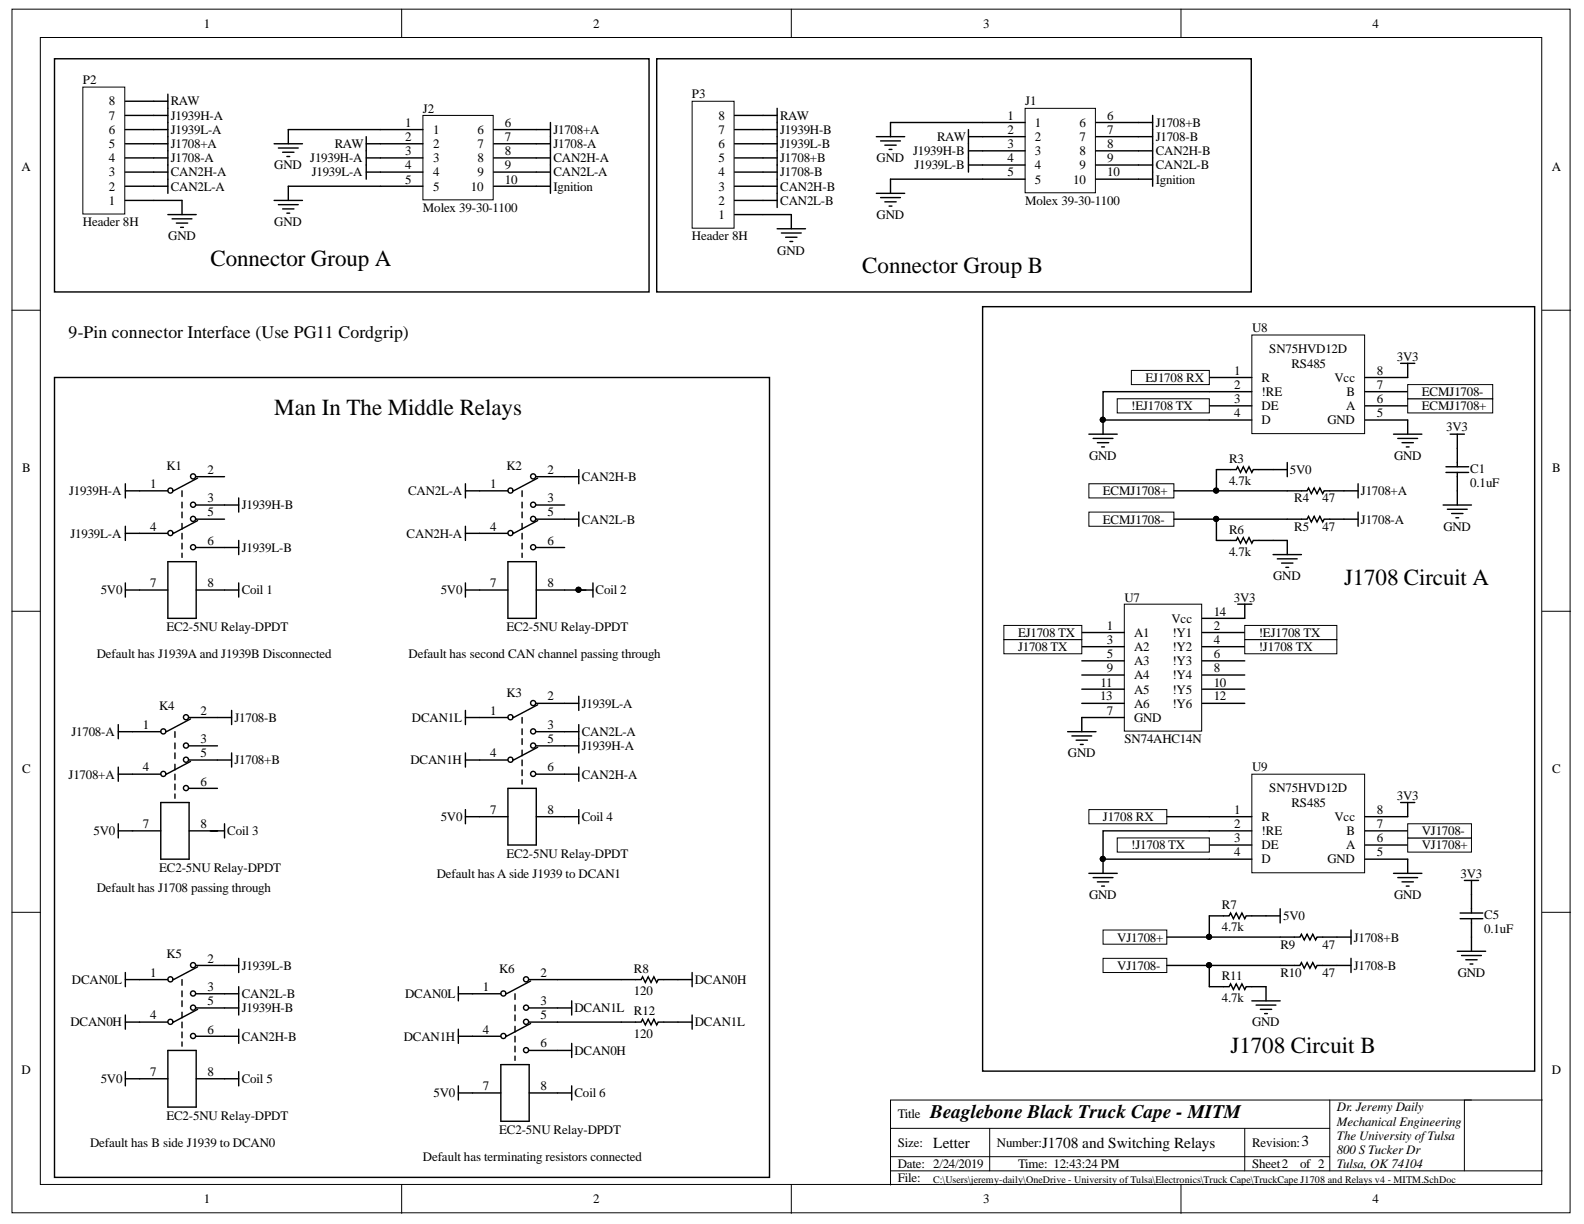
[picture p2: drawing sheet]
<svg xmlns="http://www.w3.org/2000/svg" width="279mm" height="216mm" viewBox="0 0 279 216" stroke-linecap="round" stroke-linejoin="round" font-family="sans-serif">
<g fill="#fff" stroke="#000" stroke-width=".18">
<path d="M2.1 1.6h274.8v212.3h-274.8z"/>
<path d="M7.1 6.6h264.8v202.3h-264.8z"/>
</g>
<g fill="none" stroke="#000" stroke-width=".18">
<path d="M70.8 1.6v5M139.6 1.6v5M208.3 1.6v5M2.1 54.7h5M272 54.7h5M2.1 107.8h5M272 107.8h5M2.1 160.9h5M272 160.9h5M157.1 199h77.5M174.6 199v7.5M219.6 199v7.5"/>
<path d="M234.6 194v12.5M259.5 194h-102.4v15M272 194h-13.7v12.5M70.8 209v5M139.6 209v5M157.1 206.5h114.9M157.1 204h77.5M208.3 209v5"/>
</g>
<g fill="none" stroke="#000" stroke-width=".25">
<path d="M9.6 10.4h104.9v41.1h-104.9zM84.6 126.6h5M84.6 134.1h5M89.6 139.1h5v10h-5zM92.1 126.6v1M92.1 128.6v1M92.1 130.3v1M92.1 132.3v1M92.1 134.1v1M92.1 135.8v1M92.1 137.6v.7M94.6 124.1h5"/>
<path d="M94.6 129.1h5M94.6 131.6h5M94.6 136.6h5M94.8 131.8l-4.2 2.3M94.8 124.3l-4.2 2.3M84.6 144.1h5M94.6 144.1h5M24.6 172.8h5M32.1 172.8v1M32.1 174.8v1M32.1 176.5v1M32.1 178.5v1"/>
<path d="M34.6 175.3h5M34.6 177.8h5M34.6 170.3h5M34.9 178l-4.3 2.3M34.9 170.5l-4.3 2.3M80.8 174v2.5M80.8 175.3h7.5M90.8 175.3v1M90.8 177.3v1M90.8 179v1M93.3 172.8h5M93.3 177.8h5"/>
<path d="M93.6 173l-4.3 2.3M24.6 180.3h5M24.6 190.3h5M29.6 185.3h5v10h-5zM32.1 180.3v1M32.1 182v1M32.1 183.8v.7M34.6 182.8h5M34.6 190.3h5M80.8 181.5v2.5M80.8 182.8h7.5M83.3 192.8h5"/>
<path d="M88.3 187.8h5v10h-5zM90.8 181v1M90.8 182.8v1M90.8 184.5v1M90.8 186.3v.7M93.3 180.3h5M93.3 185.3h5M93.3 192.8h5M93.6 180.5l-4.3 2.3"/>
<circle cx="90" cy="126.5" r=".45"/>
<circle cx="90" cy="134" r=".45"/>
<circle cx="94" cy="136.5" r=".45"/>
<circle cx="94" cy="129" r=".45"/>
<circle cx="94" cy="124" r=".45"/>
<circle cx="94" cy="131.5" r=".45"/>
<circle cx="30.1" cy="172.7" r=".45"/>
<circle cx="34.1" cy="175.2" r=".45"/>
<circle cx="34.1" cy="177.7" r=".45"/>
<circle cx="34.1" cy="170.2" r=".45"/>
<circle cx="88.8" cy="175.2" r=".45"/>
<circle cx="92.8" cy="172.7" r=".45"/>
<circle cx="92.8" cy="177.7" r=".45"/>
<circle cx="30.1" cy="180.2" r=".45"/>
<circle cx="34.1" cy="182.7" r=".45"/>
<circle cx="88.8" cy="182.7" r=".45"/>
<circle cx="92.8" cy="185.2" r=".45"/>
<circle cx="92.8" cy="180.2" r=".45"/>
</g>
<path d="M74.6 20.4h12.4v14.9h-12.4z" fill="#fff" stroke="#000" stroke-width=".18"/>
<g fill="none" stroke="#000" stroke-width=".25">
<path d="M48.4 25.4h5M48.4 35.4h5M49.1 26.1h3.5M49.1 36.1h3.5M49.9 26.9h2M49.9 36.9h2M50.6 27.6h.5M50.6 37.6h.5M50.9 22.9v2.5M50.9 32.9v2.5M64.6 25.4h10M64.6 27.9h10"/>
<path d="M64.6 30.4h10M64.6 24.1v7.5M67.1 22.9h7.5M67.1 32.9h7.5M87.1 22.9h10M87.1 25.4h10M87.1 27.9h7.5M87.1 30.4h7.5M87.1 32.9h10M97.1 21.6v5M97.1 31.6v2.5"/>
</g>
<path d="M180.8 19.1h12.4v14.9h-12.4z" fill="#fff" stroke="#000" stroke-width=".18"/>
<g fill="none" stroke="#000" stroke-width=".25">
<path d="M29.6 37.9h5M30.4 38.6h3.5M31.1 39.4h2M32.1 35.4v2.5M134.6 30.4h2.5M134.6 27.9h2.5M134.6 32.9h2.5M134.6 35.4h2.5M137.1 26.6v10M139.6 37.9v2.4M154.6 24.1h5M154.6 34.1h5"/>
<path d="M155.3 24.9h3.5M155.3 34.9h3.5M156.1 25.6h2M156.1 35.6h2M156.8 26.4h.5M156.8 36.4h.5M157.1 21.6v2.5M157.1 31.6v2.5M170.8 24.1h10M170.8 22.9v2.5M173.3 21.6h7.5M173.3 26.6h7.5"/>
<path d="M173.3 29.1h7.5M173.3 31.6h7.5M193.3 21.6h10M193.3 24.1h10M193.3 26.6h10M193.3 29.1h10M193.3 31.6h10M203.3 20.4v12.5M31.9 40.1h.5M137.1 40.3h5M137.8 41.1h3.5M138.6 41.8h2"/>
<path d="M139.3 42.6h.5M22.1 85.3v2.5M22.1 92.8v2.5M22.1 86.6h7.5M22.1 94.1h7.5M29.6 99.1h5v10h-5zM32.1 86.6v1M32.1 88.6v1M32.1 90.3v1M32.1 92.3v1M32.1 94.1v1M32.1 95.8v1"/>
<path d="M32.1 97.6v.7M34.6 84.1h5M34.6 89.1h7.5M34.6 91.6h5M34.6 96.6h7.5M34.9 91.8l-4.3 2.3M34.9 84.3l-4.3 2.3M42.1 87.8v2.5M42.1 95.3v2.5M82.1 85.3v2.5M82.1 92.8v2.5M82.1 86.6h7.5"/>
<path d="M82.1 94.1h7.5M89.6 99.1h5v10h-5zM92.1 86.6v1M92.1 88.6v1M92.1 90.3v1M92.1 92.3v1M92.1 94.1v1M92.1 95.8v1M92.1 97.6v.7M94.6 84.1h7.5M94.6 89.1h5M94.6 91.6h7.5"/>
<path d="M94.6 96.6h5M94.8 91.8l-4.2 2.3M94.8 84.3l-4.2 2.3M102.1 82.8v2.5M102.1 90.3v2.5M24.6 104.1h5M34.6 104.1h5M84.6 104.1h5M94.6 104.1h5M20.9 136.6h7.5M20.9 129.1h7.5M20.9 127.8v2.5"/>
<path d="M20.9 135.3v2.5M30.9 129.1v1M30.9 131.1v1M30.9 132.8v1M30.9 134.8v1M30.9 136.6v1M30.9 138.3v1M33.4 126.6h7.5M33.4 134.1h7.5M33.4 131.6h5M33.4 139.1h5M33.6 134.3l-4.2 2.3"/>
<path d="M33.6 126.8l-4.2 2.3M40.9 125.3v2.5M40.9 132.8v2.5M82.1 125.3v2.5M82.1 132.8v2.5M82.1 126.6h2.5M82.1 134.1h2.5M99.6 131.6h2.5M99.6 124.1h2.5M99.6 136.6h2.5M99.6 129.1h2.5M102.1 122.8v2.5"/>
<path d="M102.1 127.8v5M102.1 135.3v2.5M23.4 146.6h5M28.4 141.6h5v10h-5zM30.9 140.1v.7M33.4 146.6h5M22.1 171.5v2.5M22.1 179v2.5M22.1 172.8h2.5M39.6 177.8h2.5M39.6 175.3h2.5M39.6 170.3h2.5"/>
<path d="M42.1 169v2.5M42.1 174v5M98.3 177.8h2.5M100.8 176.5v2.5M109.6 172.8h3.5l.2-.5 .5 1 .5-1 .5 1 .5-1 .5 1 .3-.5h6M122.1 171.5v2.5M122.1 179v2.5M22.1 180.3h2.5M39.6 182.8h2.5M42.1 181.5v2.5M98.3 185.3h2.5M100.8 184v2.5"/>
<path d="M109.6 180.3h3.5l.2-.5 .5 1 .5-1 .5 1 .5-1 .5 1 .3-.5h6"/>
<circle cx="30.1" cy="86.5" r=".45"/>
<circle cx="30.1" cy="94" r=".45"/>
<circle cx="34.1" cy="91.5" r=".45"/>
<circle cx="34.1" cy="89" r=".45"/>
<circle cx="34.1" cy="84" r=".45"/>
<circle cx="34.1" cy="96.5" r=".45"/>
<circle cx="90" cy="86.5" r=".45"/>
<circle cx="90" cy="94" r=".45"/>
<circle cx="94" cy="89" r=".45"/>
<circle cx="94" cy="91.5" r=".45"/>
<circle cx="94" cy="84" r=".45"/>
<circle cx="94" cy="96.5" r=".45"/>
<circle cx="28.8" cy="136.5" r=".45"/>
<circle cx="28.8" cy="129" r=".45"/>
<circle cx="32.8" cy="126.5" r=".45"/>
<circle cx="32.8" cy="134" r=".45"/>
<circle cx="32.8" cy="131.5" r=".45"/>
<circle cx="32.8" cy="139" r=".45"/>
</g>
<path d="M122.1 17.9h7.4v22.3h-7.4z" fill="#fff" stroke="#000" stroke-width=".18"/>
<path d="M129.6 37.9h5M129.6 35.4h5M129.6 32.9h5M129.6 30.4h5M129.6 27.9h5M129.6 25.4h5M129.6 22.9h5M129.6 20.4h5" fill="none" stroke="#000" stroke-width=".25"/>
<path d="M14.6 15.4h7.4v22.4h-7.4z" fill="#fff" stroke="#000" stroke-width=".18"/>
<g fill="none" stroke="#000" stroke-width=".25">
<path d="M22.1 17.9h7.5M29.6 16.6v7.5M137.1 19.1v7.5M22.1 35.4h5M22.1 32.9h5M22.1 30.4h5M22.1 27.9h5M22.1 25.4h5M22.1 22.9h7.5M22.1 20.4h7.5M134.6 25.4h2.5M134.6 22.9h2.5"/>
<path d="M134.6 20.4h2.5M170.8 25.4v5M170.8 26.6h2.5M170.8 29.1h2.5"/>
</g>
<path d="M220.8 136.6h19.9v17.3h-19.9z" fill="#fff" stroke="#000" stroke-width=".18"/>
<path d="M213.3 146.6h7.5M213.3 149.1h7.5M213.3 151.6h7.5M213.3 144.1h7.5M240.8 146.6h7.5M240.8 149.1h7.5M240.8 151.6h7.5v2.4M240.8 144.1h7.5M245.8 154h5M246.6 154.8h3.5M247.3 155.5h2M248.1 156.3h.5" fill="none" stroke="#000" stroke-width=".25"/>
<path d="M192.1 142.8h13.7v2.5h-13.7z" fill-rule="evenodd" fill="#fff" stroke="#000" stroke-width=".18"/>
<path d="M192.1 154h5M192.8 154.8h3.5M193.6 155.5h2M194.3 156.3h.5M194.6 151.6v2.4" fill="none" stroke="#000" stroke-width=".25"/>
<circle cx="194.5" cy="151.5" r=".45" fill="#000" stroke="#000" stroke-width=".18"/>
<path d="M197.1 147.8h16.2v2.5h-16.2z" fill-rule="evenodd" fill="#fff" stroke="#000" stroke-width=".18"/>
<path d="M213.3 161.5h3.5l.3-.5 .5 1 .5-1 .5 1 .5-1 .5 1 .2-.5h3.5M213.3 174h3.5l.3-.5 .5 1 .5-1 .5 1 .5-1 .5 1 .2-.5h3.5v2.5M220.8 176.5h5M221.6 177.3h3.5M222.3 178h2M223.1 178.8h.5M225.8 170.3h3.5l.3-.5 .5 1 .5-1 .5 1 .5-1 .5 1 .2-.5h3.5M225.8 165.3h3.5l.3-.5 .5 1 .5-1 .5 1 .5-1 .5 1 .2-.5h3.5" fill="none" stroke="#000" stroke-width=".25"/>
<g fill="#fff" stroke="#000" stroke-width=".18">
<path d="M194.6 169h11.2v2.5h-11.2z" fill-rule="evenodd"/>
<path d="M248.3 147.8h11.2v2.5h-11.2z" fill-rule="evenodd"/>
<path d="M194.6 164h11.2v2.5h-11.2z" fill-rule="evenodd"/>
<path d="M248.3 145.3h11.2v2.5h-11.2z" fill-rule="evenodd"/>
</g>
<g fill="none" stroke="#000" stroke-width=".25">
<path d="M247.1 141.6h2.5M248.3 141.6v2.5M258.3 155.3h2.5M259.5 155.3v5.7M223.3 161.5h2.5M225.8 160.3v2.5M257.1 167.8h4.9M257.6 161h3.9M257.6 162h3.9M257.8 168.5h3.5M258.6 169.3h1.9M259.3 170h.5"/>
<path d="M259.5 162v5.8"/>
</g>
<path d="M220.8 59.1h19.9v17.4h-19.9z" fill="#fff" stroke="#000" stroke-width=".18"/>
<path d="M213.3 69.1h7.5M213.3 71.6h7.5M213.3 74.1h7.5M213.3 66.6h7.5M240.8 69.1h7.5M240.8 71.6h7.5M240.8 74.1h7.5v2.5M240.8 66.6h7.5M245.8 76.6h5M246.6 77.3h3.5M247.3 78.1h2M248.1 78.8h.5" fill="none" stroke="#000" stroke-width=".25"/>
<path d="M199.6 65.3h13.7v2.5h-13.7z" fill-rule="evenodd" fill="#fff" stroke="#000" stroke-width=".18"/>
<path d="M192.1 76.6h5M192.8 77.3h3.5M193.6 78.1h2M194.3 78.8h.5M194.6 74.1v2.5" fill="none" stroke="#000" stroke-width=".25"/>
<circle cx="194.5" cy="74" r=".45" fill="#000" stroke="#000" stroke-width=".18"/>
<path d="M197.1 70.3h16.2v2.5h-16.2z" fill-rule="evenodd" fill="#fff" stroke="#000" stroke-width=".18"/>
<path d="M214.6 82.8h3.5l.2-.5 .5 1 .5-1 .5 1 .5-1 .5 1 .3-.5h3.5M214.6 95.3h3.5l.2-.5 .5 1 .5-1 .5 1 .5-1 .5 1 .3-.5h3.5M224.6 97.8h5M225.3 98.6h3.5M226.1 99.3h2M227.1 91.6h3.5l.2-.5 .5 1 .5-1 .5 1 .5-1 .5 1 .3-.5h3.5M227.1 86.6h3.5l.2-.5 .5 1 .5-1 .5 1 .5-1 .5 1 .3-.5h3.5M227.1 95.3v2.5M226.8 100.1h.5" fill="none" stroke="#000" stroke-width=".25"/>
<g fill="#fff" stroke="#000" stroke-width=".18">
<path d="M192.1 90.3h15v2.5h-15z" fill-rule="evenodd"/>
<path d="M248.3 70.3h15v2.5h-15z" fill-rule="evenodd"/>
<path d="M192.1 85.3h15v2.5h-15z" fill-rule="evenodd"/>
<path d="M248.3 67.8h15v2.5h-15z" fill-rule="evenodd"/>
</g>
<g fill="none" stroke="#000" stroke-width=".25">
<path d="M247.1 64.1h2.5M248.3 64.1v2.5M255.8 76.6h2.5M257.1 76.6v5.7M224.6 82.8h2.5M227.1 81.6v2.5M254.6 89.1h4.9M255.1 82.3h3.9M255.1 83.3h3.9M255.3 89.8h3.5M256.1 90.6h2M256.8 91.3h.5"/>
<path d="M257.1 83.3v5.8"/>
</g>
<path d="M198.3 106.6h13.7v22.4h-13.7z" fill="#fff" stroke="#000" stroke-width=".18"/>
<g fill="none" stroke="#000" stroke-width=".25">
<path d="M190.8 111.6h7.5M190.8 114.1h7.5M190.8 116.6h7.5M190.8 119.1h7.5M212.1 111.6h7.5M212.1 114.1h7.5M212.1 116.6h7.5M212.1 119.1h7.5M212.1 109.1h7.5M190.8 126.6h7.5M190.8 121.6h7.5M190.8 124.1h7.5"/>
<path d="M212.1 121.6h7.5M212.1 124.1h7.5"/>
</g>
<g fill="#fff" stroke="#000" stroke-width=".18">
<path d="M219.6 112.8h16.2v2.5h-16.2z" fill-rule="evenodd"/>
<path d="M177.1 112.8h13.7v2.5h-13.7z" fill-rule="evenodd"/>
<path d="M219.6 110.3h16.2v2.5h-16.2z" fill-rule="evenodd"/>
<path d="M177.1 110.3h13.7v2.5h-13.7z" fill-rule="evenodd"/>
</g>
<g fill="none" stroke="#000" stroke-width=".25">
<path d="M115.8 10.4h104.9v41.1h-104.9zM27.1 27.9h2.5M27.1 30.4h2.5M27.1 32.9h2.5M27.1 25.4h2.5M27.1 35.4h5M29.6 24.1v10M50.9 32.9h16.2M50.9 22.9h16.2M94.6 27.9h2.5M94.6 30.4h2.5M97.1 26.6v5"/>
<path d="M134.6 37.9h5M157.1 21.6h16.2M157.1 31.6h16.2M173.3 54.1h97.4v134.8h-97.4zM9.6 66.6h126.1v141.1h-126.1zM213.3 69.1h-18.7v5h18.7M207.1 91.6h20M207.1 86.6h20M214.6 82.8v3.8M214.6 91.6v3.7M224.6 95.3h2.5M237.1 91.6h2.5"/>
<path d="M237.1 86.6h2.5M239.6 85.3v2.5M239.6 90.3v2.5M22.1 104.1h2.5M22.1 102.8v2.5M39.6 104.1h2.5M42.1 102.8v2.5M82.1 102.8v2.5M82.1 104.1h2.5M99.6 104.1h3.7M102.1 104.1h2.5M104.6 102.8v2.5"/>
<path d="M218.3 106.6h2.5M219.6 106.6v2.5M188.3 129.1h5M189.1 129.8h3.5M189.8 130.6h2M190.6 131.3h.5M190.8 126.6v2.5M20.9 145.3v2.5M20.9 146.6h2.5M37.1 146.6h2.5M39.6 145.3v2.5M82.1 142.8v2.5"/>
<path d="M82.1 144.1h2.5M99.6 144.1h2.5M102.1 142.8v2.5M205.8 144.1h7.5M213.3 146.6h-18.7v5h18.7M98.3 172.8h11.3M205.8 170.3h20M205.8 165.3h20M213.3 161.5v3.8M213.3 170.3v3.7M235.8 170.3h2.5M235.8 165.3h2.5"/>
<path d="M238.3 164v2.5M238.3 169v2.5M22.1 189v2.5M22.1 190.3h2.5M39.6 190.3h2.5M42.1 189v2.5M80.8 192.8h2.5M80.8 191.5v2.5M98.3 192.8h2.5M98.3 180.3h11.3M100.8 191.5v2.5"/>
</g>
<g fill="#000" stroke="#000" stroke-width=".18">
<circle cx="194.5" cy="74" r=".45"/>
<circle cx="214.5" cy="86.5" r=".45"/>
<circle cx="214.5" cy="91.5" r=".45"/>
<circle cx="102" cy="104" r=".45"/>
<circle cx="194.5" cy="151.5" r=".45"/>
<circle cx="213.3" cy="170.2" r=".45"/>
<circle cx="213.3" cy="165.2" r=".45"/>
</g>
<g font-size="4.1">
<text x="37.1" y="46.9">Connector Group A</text>
<text x="152.1" y="48.2">Connector Group B</text>
<text x="48.4" y="73.2">Man In The Middle Relays</text>
<text x="237.1" y="103.2">J1708 Circuit A</text>
<text x="217" y="185.7">J1708 Circuit B</text>
</g>
<text font-size="3.4" x="164.1" y="197.3">Beaglebone Black Truck Cape - MITM</text>
<text font-size="3.1" x="12.1" y="59.7">9-Pin connector Interface (Use PG11 Cordgrip)</text>
<g font-size="2.7">
<text x="164.6" y="202.4">Letter</text>
<text x="183.8" y="202.4">J1708 and Switching Relays</text>
<text x="229.6" y="202.2">3</text>
</g>
<g font-size="2.3">
<text x="35.9" y="4.9">1</text>
<text x="104.6" y="4.9">2</text>
<text x="173.4" y="4.9">3</text>
<text x="242.1" y="4.9">4</text>
<text x="14.6" y="14.9">P2</text>
<text x="122.1" y="17.3">P3</text>
<text x="19.2" y="23.6">6</text>
<text x="19.2" y="21.1">7</text>
<text x="19.2" y="18.6">8</text>
<text x="30.1" y="18.6">RAW</text>
<text x="30.1" y="21.1">J1939H-A</text>
<text x="30.1" y="23.6">J1939L-A</text>
<text x="71.5" y="22.4">1</text>
<text x="74.6" y="19.9">J2</text>
<text x="76.4" y="23.6">1</text>
<text x="84.2" y="23.6">6</text>
<text x="89.1" y="22.4">6</text>
<text x="97.6" y="23.6">J1708+A</text>
<text x="126.7" y="23.6">7</text>
<text x="126.7" y="21.1">8</text>
<text x="137.6" y="21.1">RAW</text>
<text x="137.6" y="23.6">J1939H-B</text>
<text x="177.7" y="21.1">1</text>
<text x="177.7" y="23.6">2</text>
<text x="180.8" y="18.6">J1</text>
<text x="182.5" y="22.4">1</text>
<text x="190.4" y="22.4">6</text>
<text x="195.3" y="21.1">6</text>
<text x="195.3" y="23.6">7</text>
<text x="203.8" y="22.4">J1708+B</text>
<text x="19.2" y="28.6">4</text>
<text x="19.2" y="26.1">5</text>
<text x="30.1" y="28.6">J1708-A</text>
<text x="30.1" y="26.1">J1708+A</text>
<text x="48.4" y="29.8">GND</text>
<text x="54.7" y="28.6">J1939H-A</text>
<text x="59" y="26.1">RAW</text>
<text x="71.5" y="24.9">2</text>
<text x="71.5" y="27.4">3</text>
<text x="71.5" y="29.8">4</text>
<text x="76.4" y="26.1">2</text>
<text x="76.4" y="28.6">3</text>
<text x="84.2" y="26.1">7</text>
<text x="84.2" y="28.6">8</text>
<text x="89.1" y="24.9">7</text>
<text x="89.1" y="27.4">8</text>
<text x="89.1" y="29.8">9</text>
<text x="97.6" y="26.1">J1708-A</text>
<text x="97.6" y="28.6">CAN2H-A</text>
<text x="126.7" y="28.6">5</text>
<text x="126.7" y="26.1">6</text>
<text x="137.6" y="28.6">J1708+B</text>
<text x="137.6" y="26.1">J1939L-B</text>
<text x="154.6" y="28.6">GND</text>
<text x="161" y="27.4">J1939H-B</text>
<text x="161.3" y="29.8">J1939L-B</text>
<text x="165.3" y="24.9">RAW</text>
<text x="177.7" y="26.1">3</text>
<text x="177.7" y="28.6">4</text>
<text x="182.5" y="24.9">2</text>
<text x="182.5" y="27.4">3</text>
<text x="182.5" y="29.8">4</text>
<text x="190.4" y="24.9">7</text>
<text x="190.4" y="27.4">8</text>
<text x="190.4" y="29.8">9</text>
<text x="195.3" y="26.1">8</text>
<text x="195.3" y="28.6">9</text>
<text x="203.8" y="24.9">J1708-B</text>
<text x="203.8" y="27.4">CAN2H-B</text>
<text x="203.8" y="29.8">CAN2L-B</text>
<text x="3.8" y="30.2">A</text>
<text x="19.2" y="33.7">2</text>
<text x="19.2" y="31.1">3</text>
<text x="30.1" y="31.1">CAN2H-A</text>
<text x="30.1" y="33.7">CAN2L-A</text>
<text x="55" y="31.1">J1939L-A</text>
<text x="71.5" y="32.4">5</text>
<text x="76.4" y="31.1">4</text>
<text x="76.4" y="33.7">5</text>
<text x="83.1" y="33.7">10</text>
<text x="84.2" y="31.1">9</text>
<text x="89.1" y="32.4">10</text>
<text x="97.6" y="33.7">Ignition</text>
<text x="97.6" y="31.1">CAN2L-A</text>
<text x="126.7" y="33.7">3</text>
<text x="126.7" y="31.1">4</text>
<text x="137.6" y="31.1">J1708-B</text>
<text x="137.6" y="33.7">CAN2H-B</text>
<text x="177.7" y="31.1">5</text>
<text x="182.5" y="32.4">5</text>
<text x="189.3" y="32.4">10</text>
<text x="195.3" y="31.1">10</text>
<text x="203.8" y="32.4">Ignition</text>
<text x="273.7" y="30.2">A</text>
<text x="14.6" y="39.8">Header 8H</text>
<text x="19.2" y="36.1">1</text>
<text x="48.4" y="39.8">GND</text>
<text x="74.6" y="37.4">Molex 39-30-1100</text>
<text x="126.7" y="38.6">1</text>
<text x="126.7" y="36.1">2</text>
<text x="137.6" y="36.1">CAN2L-B</text>
<text x="154.6" y="38.6">GND</text>
<text x="180.8" y="36.1">Molex 39-30-1100</text>
<text x="29.7" y="42.4">GND</text>
<text x="122.1" y="42.4">Header 8H</text>
<text x="137.1" y="44.9">GND</text>
<text x="220.9" y="58.6">U8</text>
<text x="223.9" y="62.3">SN75HVD12D</text>
<text x="227.8" y="64.9">RS485</text>
<text x="246.4" y="63.6">3V3</text>
<text x="202.1" y="67.3">EJ1708 RX</text>
<text x="217.7" y="68.6">2</text>
<text x="217.7" y="71.1">3</text>
<text x="217.7" y="66.1">1</text>
<text x="222.5" y="69.8">!RE</text>
<text x="222.5" y="67.3">R</text>
<text x="235.4" y="67.3">Vcc</text>
<text x="237.5" y="69.8">B</text>
<text x="242.8" y="66.1">8</text>
<text x="242.8" y="68.6">7</text>
<text x="242.8" y="71.1">6</text>
<text x="250.8" y="69.8">ECMJ1708-</text>
<text x="199.5" y="72.4">!EJ1708 TX</text>
<text x="217.7" y="73.6">4</text>
<text x="222.5" y="72.4">DE</text>
<text x="222.5" y="74.8">D</text>
<text x="234.1" y="74.8">GND</text>
<text x="237.4" y="72.4">A</text>
<text x="242.8" y="73.6">5</text>
<text x="250.8" y="72.4">ECMJ1708+</text>
<text x="255.1" y="76.1">3V3</text>
<text x="3.9" y="83.3">B</text>
<text x="29.4" y="82.9">K1</text>
<text x="36.6" y="83.6">2</text>
<text x="89.3" y="82.9">K2</text>
<text x="96.6" y="83.6">2</text>
<text x="192.1" y="81.1">GND</text>
<text x="216.8" y="81.6">R3</text>
<text x="227.5" y="83.6">5V0</text>
<text x="245.9" y="81.1">GND</text>
<text x="259.3" y="83.4">C1</text>
<text x="273.8" y="83.3">B</text>
<text x="12.2" y="87.4">J1939H-A</text>
<text x="26.5" y="86.1">1</text>
<text x="36.6" y="88.6">3</text>
<text x="42.6" y="89.8">J1939H-B</text>
<text x="72" y="87.4">CAN2L-A</text>
<text x="86.4" y="86.1">1</text>
<text x="96.6" y="88.6">3</text>
<text x="102.6" y="84.8">CAN2H-B</text>
<text x="194.5" y="87.4">ECMJ1708+</text>
<text x="216.8" y="85.6">4.7k</text>
<text x="228.3" y="88.6">R4</text>
<text x="233.3" y="88.6">47</text>
<text x="240.1" y="87.4">J1708+A</text>
<text x="259.3" y="85.8">0.1uF</text>
<text x="12.4" y="94.9">J1939L-A</text>
<text x="26.5" y="93.6">4</text>
<text x="36.6" y="91.1">5</text>
<text x="71.7" y="94.9">CAN2H-A</text>
<text x="86.4" y="93.6">4</text>
<text x="96.6" y="91.1">5</text>
<text x="102.6" y="92.3">CAN2L-B</text>
<text x="194.5" y="92.3">ECMJ1708-</text>
<text x="216.8" y="94.1">R6</text>
<text x="228.3" y="93.6">R5</text>
<text x="233.3" y="93.6">47</text>
<text x="240.1" y="92.3">J1708-A</text>
<text x="254.6" y="93.6">GND</text>
<text x="36.6" y="96.1">6</text>
<text x="42.6" y="97.3">J1939L-B</text>
<text x="96.6" y="96.1">6</text>
<text x="216.8" y="98.1">4.7k</text>
<text x="17.8" y="104.9">5V0</text>
<text x="26.5" y="103.6">7</text>
<text x="36.6" y="103.6">8</text>
<text x="42.6" y="104.9">Coil 1</text>
<text x="77.7" y="104.9">5V0</text>
<text x="86.4" y="103.6">7</text>
<text x="96.6" y="103.6">8</text>
<text x="105.1" y="104.9">Coil 2</text>
<text x="198.4" y="106.1">U7</text>
<text x="217.6" y="106.1">3V3</text>
<text x="224.6" y="102.3">GND</text>
<text x="29.4" y="111.4">EC2-5NU Relay-DPDT</text>
<text x="89.3" y="111.4">EC2-5NU Relay-DPDT</text>
<text x="179.6" y="112.3">EJ1708 TX</text>
<text x="195.2" y="111.1">1</text>
<text x="195.2" y="113.6">3</text>
<text x="200" y="112.3">A1</text>
<text x="206.6" y="109.8">Vcc</text>
<text x="206.8" y="112.3">!Y1</text>
<text x="214.1" y="111.1">2</text>
<text x="214.1" y="113.6">4</text>
<text x="214.1" y="108.6">14</text>
<text x="222" y="112.3">!EJ1708 TX</text>
<text x="17.1" y="116.1">Default has J1939A and J1939B Disconnected</text>
<text x="72.1" y="116.1">Default has second CAN channel passing through</text>
<text x="179.6" y="114.8">J1708 TX</text>
<text x="195.2" y="116.1">5</text>
<text x="195.2" y="118.6">9</text>
<text x="200" y="114.8">A2</text>
<text x="200" y="117.3">A3</text>
<text x="200" y="119.8">A4</text>
<text x="206.8" y="114.8">!Y2</text>
<text x="206.8" y="117.3">!Y3</text>
<text x="206.8" y="119.8">!Y4</text>
<text x="214.1" y="116.1">6</text>
<text x="214.1" y="118.6">8</text>
<text x="222" y="114.8">!J1708 TX</text>
<text x="28.1" y="125.3">K4</text>
<text x="89.3" y="122.9">K3</text>
<text x="96.6" y="123.5">2</text>
<text x="102.6" y="124.8">J1939L-A</text>
<text x="194" y="123.5">13</text>
<text x="194.1" y="121.1">11</text>
<text x="200" y="122.4">A5</text>
<text x="200" y="124.8">A6</text>
<text x="206.8" y="122.4">!Y5</text>
<text x="206.8" y="124.8">!Y6</text>
<text x="214.1" y="121.1">10</text>
<text x="214.1" y="123.5">12</text>
<text x="12.6" y="129.8">J1708-A</text>
<text x="25.2" y="128.5">1</text>
<text x="35.4" y="126.1">2</text>
<text x="35.4" y="131.1">3</text>
<text x="41.4" y="127.3">J1708-B</text>
<text x="72.7" y="127.3">DCAN1L</text>
<text x="86.4" y="126.1">1</text>
<text x="96.6" y="128.5">3</text>
<text x="96.6" y="131.1">5</text>
<text x="102.6" y="129.8">CAN2L-A</text>
<text x="195.2" y="126.1">7</text>
<text x="198.4" y="131.1">SN74AHC14N</text>
<text x="200" y="127.3">GND</text>
<text x="3.9" y="136.4">C</text>
<text x="12.1" y="137.3">J1708+A</text>
<text x="25.2" y="136.1">4</text>
<text x="35.4" y="133.6">5</text>
<text x="41.4" y="134.8">J1708+B</text>
<text x="72.4" y="134.8">DCAN1H</text>
<text x="86.4" y="133.6">4</text>
<text x="96.6" y="136.1">6</text>
<text x="102.6" y="132.3">J1939H-A</text>
<text x="102.6" y="137.3">CAN2H-A</text>
<text x="188.4" y="133.6">GND</text>
<text x="220.9" y="136.1">U9</text>
<text x="273.8" y="136.4">C</text>
<text x="35.4" y="138.6">6</text>
<text x="86.4" y="143.6">7</text>
<text x="96.6" y="143.6">8</text>
<text x="217.7" y="143.6">1</text>
<text x="223.9" y="139.8">SN75HVD12D</text>
<text x="227.8" y="142.3">RS485</text>
<text x="242.8" y="143.6">8</text>
<text x="246.4" y="141">3V3</text>
<text x="16.5" y="147.3">5V0</text>
<text x="25.2" y="146">7</text>
<text x="35.4" y="146">8</text>
<text x="40.1" y="147.3">Coil 3</text>
<text x="77.7" y="144.9">5V0</text>
<text x="102.6" y="144.9">Coil 4</text>
<text x="194.5" y="144.9">J1708 RX</text>
<text x="199.5" y="149.8">!J1708 TX</text>
<text x="217.7" y="146">2</text>
<text x="217.7" y="148.6">3</text>
<text x="222.5" y="147.3">!RE</text>
<text x="222.5" y="149.8">DE</text>
<text x="222.5" y="144.9">R</text>
<text x="235.4" y="144.9">Vcc</text>
<text x="237.4" y="149.8">A</text>
<text x="237.5" y="147.3">B</text>
<text x="242.8" y="146">7</text>
<text x="242.8" y="148.6">6</text>
<text x="250.8" y="149.8">VJ1708+</text>
<text x="250.8" y="147.3">VJ1708-</text>
<text x="28.1" y="153.8">EC2-5NU Relay-DPDT</text>
<text x="77.1" y="154.8">Default has A side J1939 to DCAN1</text>
<text x="89.3" y="151.3">EC2-5NU Relay-DPDT</text>
<text x="217.7" y="151">4</text>
<text x="222.5" y="152.3">D</text>
<text x="234.1" y="152.3">GND</text>
<text x="242.8" y="151">5</text>
<text x="257.6" y="154.8">3V3</text>
<text x="17.1" y="157.3">Default has J1708 passing through</text>
<text x="192.1" y="158.6">GND</text>
<text x="215.5" y="160.3">R7</text>
<text x="245.9" y="158.6">GND</text>
<text x="197.1" y="166.1">VJ1708+</text>
<text x="215.5" y="164.3">4.7k</text>
<text x="225.8" y="167.3">R9</text>
<text x="226.3" y="162.3">5V0</text>
<text x="233.3" y="167.3">47</text>
<text x="238.8" y="166.1">J1708+B</text>
<text x="261.8" y="162">C5</text>
<text x="261.8" y="164.6">0.1uF</text>
<text x="12.7" y="173.5">DCAN0L</text>
<text x="26.5" y="172.3">1</text>
<text x="29.4" y="169">K5</text>
<text x="36.6" y="169.8">2</text>
<text x="42.6" y="171.1">J1939L-B</text>
<text x="88.1" y="171.6">K6</text>
<text x="95.3" y="172.3">2</text>
<text x="111.8" y="171.6">R8</text>
<text x="122.6" y="173.5">DCAN0H</text>
<text x="197.1" y="171.1">VJ1708-</text>
<text x="215.5" y="172.8">R11</text>
<text x="225.8" y="172.3">R10</text>
<text x="233.3" y="172.3">47</text>
<text x="238.8" y="171.1">J1708-B</text>
<text x="257.1" y="172.3">GND</text>
<text x="26.5" y="179.8">4</text>
<text x="36.6" y="174.8">3</text>
<text x="36.6" y="177.3">5</text>
<text x="42.6" y="178.6">J1939H-B</text>
<text x="42.6" y="176.1">CAN2L-B</text>
<text x="71.5" y="176.1">DCAN0L</text>
<text x="85.2" y="174.8">1</text>
<text x="95.3" y="177.3">3</text>
<text x="95.3" y="179.8">5</text>
<text x="101.3" y="178.6">DCAN1L</text>
<text x="111.8" y="175.5">120</text>
<text x="111.8" y="179">R12</text>
<text x="215.5" y="176.8">4.7k</text>
<text x="12.4" y="181">DCAN0H</text>
<text x="36.6" y="182.3">6</text>
<text x="42.6" y="183.6">CAN2H-B</text>
<text x="71.2" y="183.6">DCAN1H</text>
<text x="85.2" y="182.3">4</text>
<text x="95.3" y="184.8">6</text>
<text x="111.8" y="183.1">120</text>
<text x="122.6" y="181">DCAN1L</text>
<text x="220.9" y="181">GND</text>
<text x="3.8" y="189.5">D</text>
<text x="17.8" y="191">5V0</text>
<text x="26.5" y="189.8">7</text>
<text x="36.6" y="189.8">8</text>
<text x="42.6" y="191">Coil 5</text>
<text x="101.3" y="186">DCAN0H</text>
<text x="273.7" y="189.5">D</text>
<text x="29.4" y="197.5">EC2-5NU Relay-DPDT</text>
<text x="76.5" y="193.6">5V0</text>
<text x="85.2" y="192.3">7</text>
<text x="95.3" y="192.3">8</text>
<text x="101.3" y="193.6">Coil 6</text>
<text x="158.3" y="197.3">Title</text>
<text x="235.8" y="196">Dr. Jeremy Daily</text>
<text x="15.9" y="202.3">Default has B side J1939 to DCAN0</text>
<text x="88.1" y="200.1">EC2-5NU Relay-DPDT</text>
<text x="158.3" y="202.3">Size:</text>
<text x="175.9" y="202.3">Number:</text>
<text x="220.9" y="202.3">Revision:</text>
<text x="235.8" y="198.5">Mechanical Engineering</text>
<text x="235.8" y="201">The University ofTulsa</text>
<text x="235.8" y="203.5">800 S Tucker Dr</text>
<text x="74.6" y="204.8">Default has terminating resistors connected</text>
<text x="158.3" y="206.1">Date: 2/24/2019</text>
<text x="158.3" y="208.5">File:</text>
<text x="179.6" y="206.1">Time: 12:43:24 PM</text>
<text x="220.9" y="206.1">Sheet2</text>
<text x="229.3" y="206.1">of 2</text>
<text x="235.8" y="206.1">Tulsa, OK 74104</text>
<text x="35.9" y="212.2">1</text>
<text x="104.6" y="212.2">2</text>
<text x="173.4" y="212.2">3</text>
<text x="242.1" y="212.2">4</text>
</g>
<text font-size="1.8" x="164.6" y="208.6">C:\Users\jeremy-daily\OneDrive - University of Tulsa\Electronics\Truck Cape\TruckCape J1708 and Relays v4 - MITM.SchDoc</text>
</svg>
